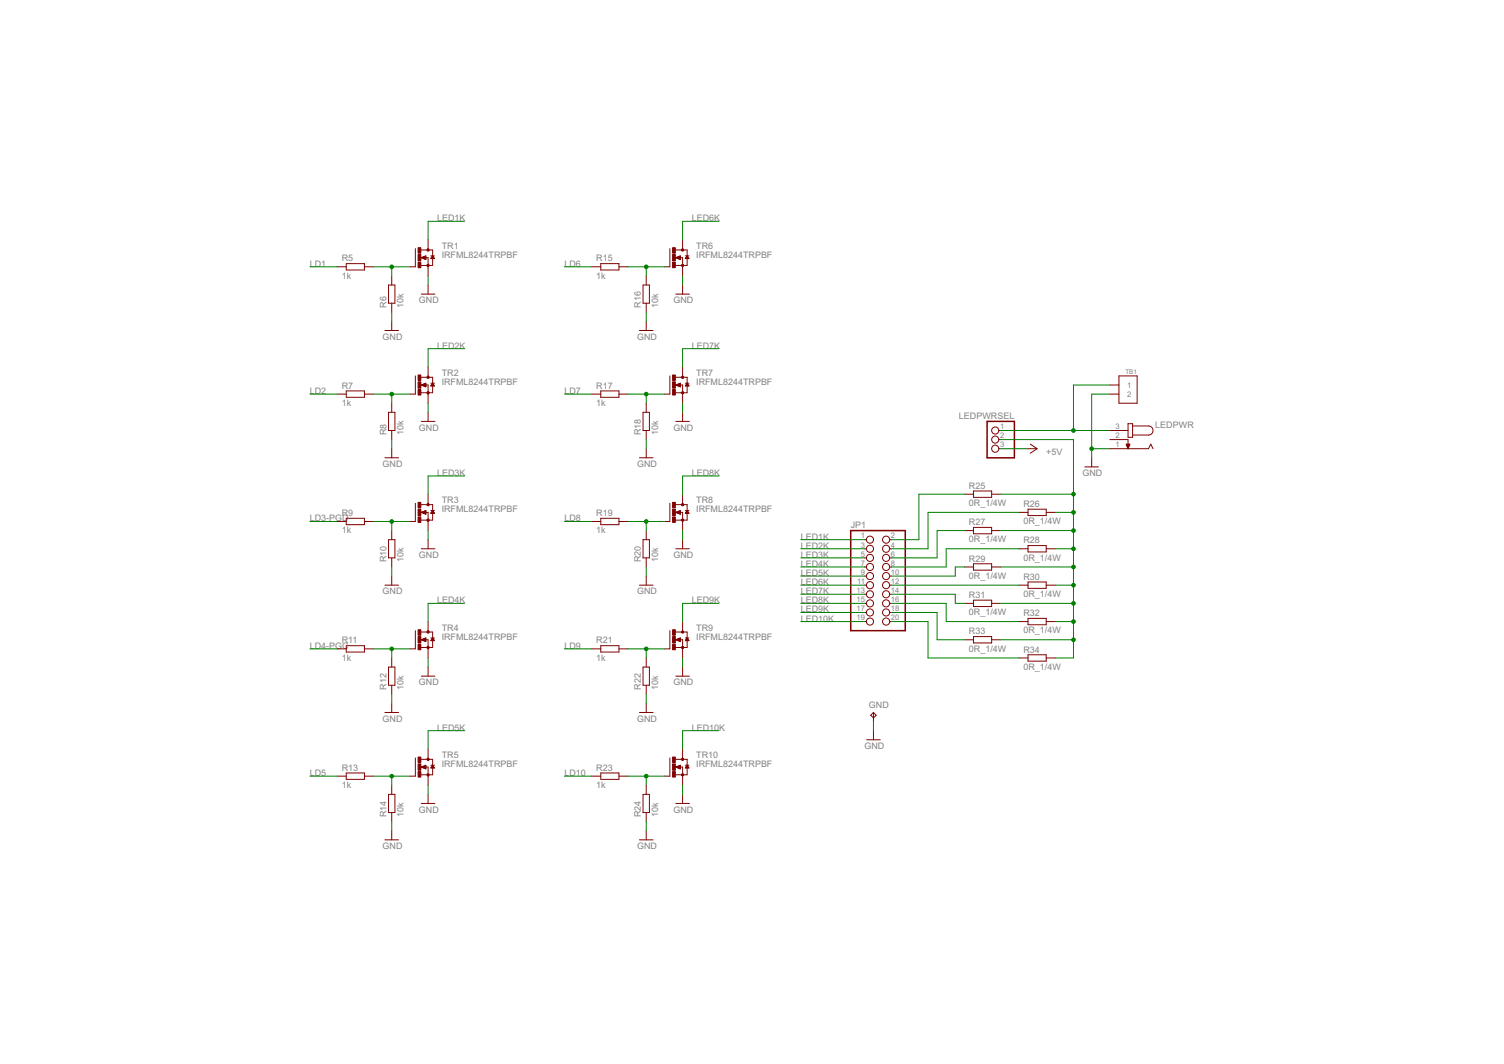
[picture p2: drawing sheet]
<svg xmlns="http://www.w3.org/2000/svg" width="420mm" height="297mm" viewBox="0 0 420 297" stroke-linecap="round" stroke-linejoin="round" font-family="sans-serif">
<g fill="none" stroke="#800000" stroke-width=".28">
<path d="M94.2 74.5h2.5M96.7 73.6h5.1v1.8h-5.1zM101.8 74.5h2.6M108.5 79.6h1.8v5h-1.8zM109.4 77v2.6M116 69.4v5.1h-1.5M117.4 71.9h2.2v5.1M117.6 69.8h3.3v1.6M117.7 71.9l1.3-.5v1.1zM117.8 72h1.2M117.8 71.9h1.2M118.1 72.1h.9"/>
<path d="M118.1 71.8h.9M118.4 72.2h.6M118.4 71.6h.6M118.7 72.4h.3M118.7 71.5h.3M119.6 66.9v2.9M119.6 79.6v2.5M120.4 71.4h1M120.4 72.1h.9M120.5 72h.7M120.6 71.9h.6M120.6 71.8h.5"/>
<path d="M120.7 71.6h.3M120.8 71.5h.1M120.9 72.1v2h-3.3M120.9 71.4l.5 .8h-1zM165.3 74.5h2.5M167.8 73.6h5.1v1.8h-5.1zM172.9 74.5h2.6M179.6 79.6h1.8v5h-1.8zM180.5 77v2.6M187.1 69.4v5.1h-1.5M188.5 71.9h2.2v5.1M188.7 69.8h3.3v1.6"/>
<path d="M188.8 71.9l1.3-.5v1.1zM188.9 72h1.2M188.9 71.9h1.2M189.2 72.1h.9M189.2 71.8h.9M189.5 72.2h.6M189.5 71.6h.6M189.8 71.5h.3M189.8 72.4h.3M190.7 66.9v2.9M190.7 79.6v2.5M191.5 71.4h1"/>
<path d="M191.5 72.1h.9M191.6 72h.7M191.7 71.9h.6M191.7 71.8h.5M191.8 71.6h.3M191.9 71.5h.1M192 72.1v2h-3.3M192 71.4l.5 .8h-1zM107.5 92.3h3.8M109.4 84.6v2.6M109.4 89.7v2.6M117.7 82.1h3.8"/>
<path d="M178.6 92.3h3.8M180.5 84.6v2.6M180.5 89.7v2.6M188.8 82.1h3.8M94.2 110h2.5M96.7 109.1h5.1v1.8h-5.1zM101.8 110h2.6M108.5 115.1h1.8v5.1h-1.8zM109.4 112.6v2.5M116 104.9v5.1h-1.5M117.4 107.5h2.2v5.1M117.6 105.3h3.3v1.7"/>
<path d="M117.7 107.5l1.3-.5v1zM117.7 117.6h3.8M117.9 107.6h1.1M118.1 107.3h.9M118.2 107.7h.8M118.4 107.2h.6M118.5 107.8h.5M118.7 107.1h.3M118.8 107.9h.2M119.6 102.4v2.9M119.6 115.1v2.5M120.4 107h1"/>
<path d="M120.4 107.7h.9M120.5 107.6h.7M120.5 107.5h.7M120.6 107.3h.5M120.7 107.2h.3M120.8 107.1h.1M120.9 107.6v2h-3.3M120.9 107l.5 .7h-1zM165.3 110h2.5M167.8 109.1h5.1v1.8h-5.1zM172.9 110h2.6M179.6 115.1h1.8v5.1h-1.8z"/>
<path d="M180.5 112.6v2.5M187.1 104.9v5.1h-1.5M188.5 107.5h2.2v5.1M188.7 105.3h3.3v1.7M188.8 117.6h3.8M188.8 107.5l1.3-.5v1zM189 107.6h1.1M189.2 107.3h.9M189.3 107.7h.8M189.5 107.2h.6M189.6 107.8h.5M189.8 107.1h.3"/>
<path d="M189.9 107.9h.2M190.7 102.4v2.9M190.7 115.1v2.5M191.5 107h1M191.5 107.7h.9M191.6 107.6h.8M191.6 107.5h.7M191.7 107.3h.5M191.8 107.2h.3M191.9 107.1h.1M192 107.6v2h-3.3M192 107l.5 .7h-1z"/>
<path d="M310 110h2.6M310 107.5h2.6M312.6 104.9h5.1v7.7h-5.1zM315.1 118.3h1.3v3.8h-1.3zM316.4 118.9h4.4a1.27 1.27 0 0 1 1.3 1.3 1.27 1.27 0 0 1-1.3 1.3h-4.4M107.5 127.8h3.8M109.4 120.2v2.5M109.4 125.3v2.5M119.6 138v2.9M178.6 127.8h3.8M180.5 120.2v2.5M180.5 125.3v2.5"/>
<path d="M190.7 138v2.9M269.4 138h2.5M271.9 137.1h5.1v1.8h-5.1zM277 138h2.6M279 120.2h.6M279 122.7h.6M279 125.3h.6M287.2 125.3h2.5M287.8 124l1.9 1.3M289.7 125.3l-1.9 1.2M303.1 130.3h3.8M305 127.8v2.5"/>
<path d="M310 120.2h5.1M310 122.7h5.1v2.6M310 125.3h10.8l.7-1.3 .6 1.3M314.6 124h1l-.5 1.3zM314.7 124.1h.9M314.7 124.2h.8M314.7 124.4h.8M314.8 124.5h.6M314.9 124.6h.5M314.9 124.7h.4M314.9 124.8h.4M315 124.9h.3"/>
<path d="M315 125.1h.2M315.1 125.2h.1M94.2 145.6h2.5M96.7 144.7h5.1v1.8h-5.1zM101.8 145.6h2.6M108.5 150.7h1.8v5h-1.8zM109.4 148.1v2.6M109.4 155.7v2.6M116 140.5v5.1h-1.5M117.4 143h2.2v5.1M117.6 140.9h3.3v1.6M117.7 153.2h3.8"/>
<path d="M118 143.2h1M118 142.9h1M118.3 143.3h.7M118.3 142.8h.7M118.6 143.4h.4M118.6 142.7h.4M118.9 143.5h.1M118.9 142.6h.1M119 142.5v1.1M119 142.5l-1.3 .5 1.3 .6M119.6 150.7v2.5M120.4 142.5h1"/>
<path d="M120.4 143.2h.9M120.5 143h.7M120.6 142.9h.5M120.7 142.8h.3M120.8 142.7h.1M120.9 143.2v2h-3.3M120.9 142.5l.5 .8h-1zM165.3 145.6h2.5M167.8 144.7h5.1v1.8h-5.1zM172.9 145.6h2.6M179.6 150.7h1.8v5h-1.8zM180.5 148.1v2.6"/>
<path d="M180.5 155.7v2.6M187.1 140.5v5.1h-1.5M188.5 143h2.2v5.1M188.7 140.9h3.3v1.6M188.8 153.2h3.8M189.1 143.2h1M189.1 142.9h1M189.4 143.3h.7M189.4 142.8h.7M189.7 142.7h.4M189.7 143.4h.4M190 142.6h.1"/>
<path d="M190 143.5h.1M190.1 142.5v1.1M190.1 142.5l-1.3 .5 1.3 .6M190.7 150.7v2.5M191.5 142.5h1M191.5 143.2h.9M191.6 143h.7M191.7 142.9h.5M191.8 142.8h.3M191.9 142.7h.1M192 143.2v2h-3.3M192 142.5l.5 .8h-1z"/>
<path d="M241.5 150.7h.5M241.5 155.7h.5M241.5 153.2h.5M241.5 158.3h.5M248.5 150.7h.6M248.5 155.7h.6M248.5 153.2h.6M248.5 158.3h.6M269.4 158.3h2.5M269.4 148.1h2.5M271.9 147.2h5.1v1.8h-5.1zM271.9 157.4h5.1v1.8h-5.1z"/>
<path d="M277 158.3h2.6M277 148.1h2.6M284.6 143h2.6M284.6 153.2h2.6M287.2 142.2h5.1v1.7h-5.1zM287.2 152.3h5.1v1.8h-5.1zM292.3 143h2.5M292.3 153.2h2.5M107.5 163.4h3.8M109.4 160.8v2.6M116 176.1v5h-1.5M117.4 178.6h2.2v5.1"/>
<path d="M117.6 176.4h3.3v1.7M117.7 178.6l1.3-.5v1zM117.8 178.6h1.2M117.9 178.5h1.1M118 178.8h1M118.2 178.4h.8M118.4 178.9h.6M118.5 178.3h.5M118.7 179h.3M118.8 178.1h.2M119.6 173.5v2.9M120.4 178.1h1"/>
<path d="M120.4 178.8h.9M120.5 178.6h.7M120.6 178.5h.5M120.6 178.4h.5M120.7 178.3h.3M120.8 178.1h.1M120.9 178.7v2.1h-3.3M120.9 178.1l.5 .8h-1zM178.6 163.4h3.8M180.5 160.8v2.6M187.1 176.1v5h-1.5M188.5 178.6h2.2v5.1"/>
<path d="M188.7 176.4h3.3v1.7M188.8 178.6l1.3-.5v1zM188.8 178.6h1.3M189 178.5h1.1M189.2 178.8h.9M189.3 178.4h.8M189.5 178.9h.6M189.6 178.3h.5M189.8 179h.3M189.9 178.1h.2M190.7 173.5v2.9M191.5 178.1h1"/>
<path d="M191.5 178.8h.9M191.6 178.6h.7M191.7 178.5h.5M191.8 178.4h.4M191.8 178.3h.3M191.9 178.1h.1M192 178.7v2.1h-3.3M192 178.1l.5 .8h-1zM241.5 163.4h.5M241.5 160.8h.5M241.5 165.9h.5M241.5 168.4h.5"/>
<path d="M241.5 171h.5M241.5 173.5h.5M248.5 163.4h.6M248.5 160.8h.6M248.5 165.9h.6M248.5 168.4h.6M248.5 171h.6M248.5 173.5h.6M269.4 178.6h2.5M269.4 168.4h2.5M271.9 167.6h5.1v1.7h-5.1zM271.9 177.7h5.1v1.8h-5.1z"/>
<path d="M277 178.6h2.6M277 168.4h2.6M284.6 163.4h2.6M284.6 173.5h2.6M287.2 162.5h5.1v1.8h-5.1zM287.2 172.6h5.1v1.8h-5.1zM292.3 163.4h2.5M292.3 173.5h2.5M94.2 181.1h2.5M96.7 180.3h5.1v1.7h-5.1zM101.8 181.1h2.6M107.5 198.9h3.8"/>
<path d="M108.5 186.2h1.8v5.1h-1.8zM109.4 183.7v2.5M109.4 191.3v2.5M109.4 196.4v2.5M117.7 188.8h3.8M119.6 186.2v2.6M165.3 181.1h2.5M167.8 180.3h5.1v1.7h-5.1zM172.9 181.1h2.6M178.6 198.9h3.8M179.6 186.2h1.8v5.1h-1.8zM180.5 183.7v2.5"/>
<path d="M180.5 191.3v2.5M180.5 196.4v2.5M188.8 188.8h3.8M190.7 186.2v2.6M243.2 199.7l.8-.8 .8 .8-.8 .7zM244 198.9v2.5M284.6 183.7h2.6M287.2 182.8h5.1v1.8h-5.1zM292.3 183.7h2.5M94.2 216.7h2.5M96.7 215.8h5.1v1.8h-5.1zM101.8 216.7h2.6"/>
<path d="M109.4 219.2v2.6M116 211.6v5.1h-1.5M117.4 214.1h2.2v5.1M117.6 212h3.3v1.6M117.7 214.1l1.3-.5v1.1zM117.8 214.2h1.2M117.8 214.1h1.2M118.1 214.3h.9M118.1 214h.9M118.4 214.4h.6M118.4 213.8h.6M118.7 214.6h.3"/>
<path d="M118.7 213.7h.3M119.6 209.1v2.9M120.4 213.6h1M120.4 214.3h.9M120.5 214.2h.7M120.6 214.1h.6M120.6 214h.5M120.7 213.8h.3M120.8 213.7h.1M120.9 214.3v2h-3.3M120.9 213.6l.5 .8h-1zM165.3 216.7h2.5"/>
<path d="M167.8 215.8h5.1v1.8h-5.1zM172.9 216.7h2.6M180.5 219.2v2.6M187.1 211.6v5.1h-1.5M188.5 214.1h2.2v5.1M188.7 212h3.3v1.6M188.8 214.1l1.3-.5v1.1zM188.9 214.2h1.2M188.9 214.1h1.2M189.2 214.3h.9M189.3 214h.8M189.5 214.4h.6"/>
<path d="M189.5 213.8h.6M189.8 213.7h.3M189.8 214.6h.3M190.7 209.1v2.9M191.5 213.6h1M191.5 214.3h.9M191.6 214.2h.7M191.7 214.1h.6M191.7 214h.5M191.8 213.8h.3M191.9 213.7h.1M192 214.3v2h-3.3"/>
<path d="M192 213.6l.5 .8h-1zM242.1 206.5h3.8M244 204v2.5M107.5 234.5h3.8M108.5 221.8h1.8v5h-1.8zM109.4 226.8v2.6M109.4 231.9v2.6M117.7 224.3h3.8M119.6 221.8v2.5M178.6 234.5h3.8M179.6 221.8h1.8v5h-1.8zM180.5 226.8v2.6"/>
<path d="M180.5 231.9v2.6M188.8 224.3h3.8M190.7 221.8v2.5"/>
<circle cx="278" cy="122.7" r=".99"/>
<circle cx="278" cy="125.3" r=".99"/>
<circle cx="278" cy="120.2" r=".99"/>
<circle cx="243" cy="150.7" r=".99"/>
<circle cx="243" cy="153.2" r=".99"/>
<circle cx="243" cy="158.3" r=".99"/>
<circle cx="243" cy="155.7" r=".99"/>
<circle cx="247.5" cy="153.2" r=".99"/>
<circle cx="247.5" cy="150.7" r=".99"/>
<circle cx="247.5" cy="155.7" r=".99"/>
<circle cx="247.5" cy="158.3" r=".99"/>
<circle cx="243" cy="163.4" r=".99"/>
<circle cx="243" cy="160.8" r=".99"/>
<circle cx="243" cy="168.4" r=".99"/>
<circle cx="243" cy="165.9" r=".99"/>
<circle cx="243" cy="171" r=".99"/>
<circle cx="243" cy="173.5" r=".99"/>
<circle cx="247.5" cy="160.8" r=".99"/>
<circle cx="247.5" cy="165.9" r=".99"/>
<circle cx="247.5" cy="168.4" r=".99"/>
<circle cx="247.5" cy="171" r=".99"/>
<circle cx="247.5" cy="163.4" r=".99"/>
<circle cx="247.5" cy="173.5" r=".99"/>
</g>
<g fill="#800000" stroke="#800000" stroke-width=".28">
<path d="M119.4 105.1h.4v.5h-.4z" fill-rule="evenodd"/>
<path d="M190.5 105.1h.4v.5h-.4z" fill-rule="evenodd"/>
<circle cx="119.6" cy="69.8" r=".33"/>
<circle cx="119.6" cy="74.1" r=".33"/>
<circle cx="119.6" cy="109.7" r=".33"/>
<circle cx="119.6" cy="140.9" r=".33"/>
<circle cx="119.6" cy="145.2" r=".33"/>
<circle cx="119.6" cy="176.4" r=".33"/>
<circle cx="119.6" cy="180.8" r=".33"/>
<circle cx="119.6" cy="212" r=".33"/>
<circle cx="119.6" cy="216.3" r=".33"/>
<circle cx="190.7" cy="69.8" r=".33"/>
<circle cx="190.7" cy="74.1" r=".33"/>
<circle cx="190.7" cy="109.7" r=".33"/>
<circle cx="190.7" cy="140.9" r=".33"/>
<circle cx="190.7" cy="145.2" r=".33"/>
<circle cx="190.7" cy="176.4" r=".33"/>
<circle cx="190.7" cy="180.8" r=".33"/>
<circle cx="190.7" cy="212" r=".33"/>
<circle cx="190.7" cy="216.3" r=".33"/>
</g>
<g fill="#800000" stroke="#800000" stroke-width=".28">
<path d="M116.8 73.2h.8v1.5h-.8z"/>
<path d="M116.8 69.2h.8v1.5h-.8z"/>
<path d="M116.8 71.1h.8v1.7h-.8z"/>
<path d="M116.8 108.8h.8v1.5h-.8z"/>
<path d="M116.8 104.7h.8v1.5h-.8z"/>
<path d="M116.8 106.6h.8v1.8h-.8z"/>
<path d="M116.8 144.3h.8v1.5h-.8z"/>
<path d="M116.8 140.3h.8v1.5h-.8z"/>
<path d="M116.8 142.2h.8v1.7h-.8z"/>
<path d="M116.8 179.9h.8v1.5h-.8z"/>
<path d="M116.8 175.8h.8v1.5h-.8z"/>
<path d="M116.8 177.7h.8v1.8h-.8z"/>
<path d="M116.8 215.4h.8v1.5h-.8z"/>
<path d="M116.8 211.3h.8v1.6h-.8z"/>
<path d="M116.8 213.3h.8v1.7h-.8z"/>
<path d="M187.9 73.2h.8v1.5h-.8z"/>
<path d="M187.9 69.2h.8v1.5h-.8z"/>
<path d="M187.9 71.1h.8v1.7h-.8z"/>
<path d="M187.9 108.8h.8v1.5h-.8z"/>
<path d="M187.9 104.7h.8v1.5h-.8z"/>
<path d="M187.9 106.6h.8v1.8h-.8z"/>
<path d="M187.9 144.3h.8v1.5h-.8z"/>
<path d="M187.9 140.3h.8v1.5h-.8z"/>
<path d="M187.9 142.2h.8v1.7h-.8z"/>
<path d="M187.9 179.9h.8v1.5h-.8z"/>
<path d="M187.9 175.8h.8v1.5h-.8z"/>
<path d="M187.9 177.7h.8v1.8h-.8z"/>
<path d="M187.9 215.4h.8v1.5h-.8z"/>
<path d="M187.9 211.3h.8v1.6h-.8z"/>
<path d="M187.9 213.3h.8v1.7h-.8z"/>
</g>
<path d="M275.8 117.6h7.6v10.2h-7.6zM237.7 148.1h15.2v28h-15.2z" fill="none" stroke="#800000" stroke-width=".42"/>
<g fill="none" stroke="#008000" stroke-width=".28">
<path d="M86.6 74.5h7.6M104.4 74.5h10.1M109.4 74.5v2.5M119.6 77v2.6M129.8 61.8h-10.2v5.1M157.7 74.5h7.6M175.5 74.5h10.1M180.5 74.5v2.5M190.7 77v2.6M200.9 61.8h-10.2v5.1M109.4 87.2v2.5M129.8 97.3h-10.2v5.1"/>
<path d="M180.5 87.2v2.5M200.9 97.3h-10.2v5.1M86.6 110h7.6M104.4 110h10.1M109.4 110v2.6M119.6 112.6v2.5M157.7 110h7.6M175.5 110h10.1M180.5 110v2.6M190.7 112.6v2.5M310 110h-5v17.8M310 107.5h-10.1v12.7"/>
<path d="M109.4 122.7v2.6M129.8 132.9h-10.2v5.1M180.5 122.7v2.6M200.9 132.9h-10.2v5.1M269.4 138h-12.7v12.7h-7.6M279.6 125.3h7.6M279.6 138h20.3M279.6 122.7h20.3v61h-5.1M279.6 120.2h30.4M305 125.3h5M86.6 145.6h7.6M104.4 145.6h10.1"/>
<path d="M109.4 145.6v2.5M109.4 158.3v2.5M119.6 148.1v2.6M157.7 145.6h7.6M175.5 145.6h10.1M180.5 145.6v2.5M180.5 158.3v2.5M190.7 148.1v2.6M223.7 150.7h17.8M223.7 153.2h17.8M223.7 155.7h17.8M223.7 158.3h17.8"/>
<path d="M269.4 148.1h-7.6v7.6h-12.7M269.4 158.3h-2.5v2.5h-17.8M279.6 158.3h20.3M279.6 148.1h20.3M284.6 143h-25.4v10.2h-10.1M284.6 153.2h-20.3v5.1h-15.2M294.8 153.2h5.1M294.8 143h5.1M129.8 168.4h-10.2v5.1M200.9 168.4h-10.2v5.1M223.7 168.4h17.8M223.7 160.8h17.8"/>
<path d="M223.7 163.4h17.8M223.7 165.9h17.8M223.7 171h17.8M223.7 173.5h17.8M249.1 168.4h15.2v5.1h20.3M249.1 165.9h17.8v2.5h2.5M249.1 163.4h35.5M249.1 171h12.7v7.6h7.6M249.1 173.5h10.1v10.2h25.4M279.6 168.4h20.3M279.6 178.6h20.3M294.8 163.4h5.1"/>
<path d="M294.8 173.5h5.1M86.6 181.1h7.6M104.4 181.1h10.1M109.4 181.1v2.6M109.4 193.8v2.6M119.6 183.7v2.5M157.7 181.1h7.6M175.5 181.1h10.1M180.5 181.1v2.6M180.5 193.8v2.6M190.7 183.7v2.5M86.6 216.7h7.6"/>
<path d="M104.4 216.7h10.1M109.4 216.7v2.5M119.6 219.2v2.6M129.8 204h-10.2v5.1M157.7 216.7h7.6M175.5 216.7h10.1M180.5 216.7v2.5M190.7 219.2v2.6M200.9 204h-10.2v5.1M244 201.4v2.6M109.4 229.4v2.5M180.5 229.4v2.5"/>
</g>
<g fill="#008000" stroke="#008000" stroke-width=".28">
<circle cx="305" cy="125.3" r=".51"/>
<circle cx="109.4" cy="74.5" r=".51"/>
<circle cx="109.4" cy="110" r=".51"/>
<circle cx="109.4" cy="145.6" r=".51"/>
<circle cx="109.4" cy="181.1" r=".51"/>
<circle cx="109.4" cy="216.7" r=".51"/>
<circle cx="180.5" cy="74.5" r=".51"/>
<circle cx="180.5" cy="110" r=".51"/>
<circle cx="180.5" cy="145.6" r=".51"/>
<circle cx="180.5" cy="181.1" r=".51"/>
<circle cx="180.5" cy="216.7" r=".51"/>
<circle cx="299.9" cy="178.6" r=".51"/>
<circle cx="299.9" cy="173.5" r=".51"/>
<circle cx="299.9" cy="168.4" r=".51"/>
<circle cx="299.9" cy="163.4" r=".51"/>
<circle cx="299.9" cy="158.3" r=".51"/>
<circle cx="299.9" cy="153.2" r=".51"/>
<circle cx="299.9" cy="148.1" r=".51"/>
<circle cx="299.9" cy="143" r=".51"/>
<circle cx="299.9" cy="138" r=".51"/>
<circle cx="299.9" cy="120.2" r=".51"/>
</g>
<g font-size="2.8" fill="#808080">
<text x="122.1" y="61.8">LED1K</text>
<text x="193.2" y="61.8">LED6K</text>
<text x="123.4" y="71.9">IRFML8244TRPBF</text>
<text x="123.4" y="69.4">TR1</text>
<text x="194.5" y="71.9">IRFML8244TRPBF</text>
<text x="194.5" y="69.4">TR6</text>
<text x="86.6" y="74.5">LD1</text>
<text x="95.5" y="77.8">1k</text>
<text x="95.5" y="73">R5</text>
<text x="157.7" y="74.5">LD6</text>
<text x="166.6" y="77.8">1k</text>
<text x="166.6" y="73">R15</text>
<text x="107.9" y="85.9" transform="rotate(-90 107.9 85.9)">R6</text>
<text x="112.7" y="85.9" transform="rotate(-90 112.7 85.9)">10k</text>
<text x="117" y="84.6">GND</text>
<text x="179" y="85.9" transform="rotate(-90 179 85.9)">R16</text>
<text x="183.8" y="85.9" transform="rotate(-90 183.8 85.9)">10k</text>
<text x="188.1" y="84.6">GND</text>
<text x="106.9" y="94.8">GND</text>
<text x="178" y="94.8">GND</text>
<text x="122.1" y="97.3">LED2K</text>
<text x="193.2" y="97.3">LED7K</text>
<text x="123.4" y="107.5">IRFML8244TRPBF</text>
<text x="123.4" y="105">TR2</text>
<text x="194.5" y="107.5">IRFML8244TRPBF</text>
<text x="194.5" y="105">TR7</text>
<text x="86.6" y="110">LD2</text>
<text x="95.5" y="113.3">1k</text>
<text x="95.5" y="108.5">R7</text>
<text x="157.7" y="110">LD7</text>
<text x="166.6" y="113.3">1k</text>
<text x="166.6" y="108.5">R17</text>
<text x="267.9" y="117">LEDPWRSEL</text>
<text x="322.7" y="119.4">LEDPWR</text>
<text x="107.9" y="121.5" transform="rotate(-90 107.9 121.5)">R8</text>
<text x="112.7" y="121.5" transform="rotate(-90 112.7 121.5)">10k</text>
<text x="117" y="120.2">GND</text>
<text x="179" y="121.5" transform="rotate(-90 179 121.5)">R18</text>
<text x="183.8" y="121.5" transform="rotate(-90 183.8 121.5)">10k</text>
<text x="188.1" y="120.2">GND</text>
<text x="106.9" y="130.3">GND</text>
<text x="178" y="130.3">GND</text>
<text x="292.3" y="127">+5V</text>
<text x="122.1" y="132.9">LED3K</text>
<text x="193.2" y="132.9">LED8K</text>
<text x="270.7" y="136.5">R25</text>
<text x="302.4" y="132.9">GND</text>
<text x="123.4" y="143">IRFML8244TRPBF</text>
<text x="123.4" y="140.5">TR3</text>
<text x="194.5" y="143">IRFML8244TRPBF</text>
<text x="194.5" y="140.5">TR8</text>
<text x="270.7" y="141.3">0R_1/4W</text>
<text x="285.9" y="141.5">R26</text>
<text x="86.6" y="145.6">LD3-PGD</text>
<text x="95.5" y="148.9">1k</text>
<text x="95.5" y="144.1">R9</text>
<text x="157.7" y="145.6">LD8</text>
<text x="166.6" y="148.9">1k</text>
<text x="166.6" y="144.1">R19</text>
<text x="237.7" y="147.5">JP1</text>
<text x="270.7" y="146.6">R27</text>
<text x="285.9" y="146.3">0R_1/4W</text>
<text x="117" y="155.7">GND</text>
<text x="188.1" y="155.7">GND</text>
<text x="223.7" y="150.7">LED1K</text>
<text x="223.7" y="153.2">LED2K</text>
<text x="223.7" y="155.7">LED3K</text>
<text x="270.7" y="151.4">0R_1/4W</text>
<text x="285.9" y="151.7">R28</text>
<text x="107.9" y="157" transform="rotate(-90 107.9 157)">R10</text>
<text x="112.7" y="157" transform="rotate(-90 112.7 157)">10k</text>
<text x="179" y="157" transform="rotate(-90 179 157)">R20</text>
<text x="183.8" y="157" transform="rotate(-90 183.8 157)">10k</text>
<text x="223.7" y="158.3">LED4K</text>
<text x="223.7" y="160.8">LED5K</text>
<text x="270.7" y="161.6">0R_1/4W</text>
<text x="270.7" y="156.8">R29</text>
<text x="285.9" y="156.5">0R_1/4W</text>
<text x="285.9" y="161.9">R30</text>
<text x="106.9" y="165.9">GND</text>
<text x="178" y="165.9">GND</text>
<text x="223.7" y="163.4">LED6K</text>
<text x="223.7" y="165.9">LED7K</text>
<text x="270.7" y="166.9">R31</text>
<text x="285.9" y="166.7">0R_1/4W</text>
<text x="122.1" y="168.4">LED4K</text>
<text x="193.2" y="168.4">LED9K</text>
<text x="223.7" y="168.4">LED8K</text>
<text x="223.7" y="171">LED9K</text>
<text x="223.7" y="173.5">LED10K</text>
<text x="270.7" y="171.7">0R_1/4W</text>
<text x="285.9" y="172">R32</text>
<text x="95.5" y="179.6">R11</text>
<text x="123.4" y="178.6">IRFML8244TRPBF</text>
<text x="123.4" y="176.1">TR4</text>
<text x="166.6" y="179.6">R21</text>
<text x="194.5" y="178.6">IRFML8244TRPBF</text>
<text x="194.5" y="176.1">TR9</text>
<text x="270.7" y="177.1">R33</text>
<text x="285.9" y="176.8">0R_1/4W</text>
<text x="86.6" y="181.1">LD4-PGC</text>
<text x="95.5" y="184.4">1k</text>
<text x="157.7" y="181.1">LD9</text>
<text x="166.6" y="184.4">1k</text>
<text x="270.7" y="181.9">0R_1/4W</text>
<text x="285.9" y="182.2">R34</text>
<text x="117" y="191.3">GND</text>
<text x="188.1" y="191.3">GND</text>
<text x="285.9" y="187">0R_1/4W</text>
<text x="107.9" y="192.6" transform="rotate(-90 107.9 192.6)">R12</text>
<text x="112.7" y="192.6" transform="rotate(-90 112.7 192.6)">10k</text>
<text x="179" y="192.6" transform="rotate(-90 179 192.6)">R22</text>
<text x="183.8" y="192.6" transform="rotate(-90 183.8 192.6)">10k</text>
<text x="242.7" y="197.6">GND</text>
<text x="106.9" y="201.5">GND</text>
<text x="122.1" y="204">LED5K</text>
<text x="178" y="201.5">GND</text>
<text x="193.2" y="204">LED10K</text>
<text x="241.5" y="209.1">GND</text>
<text x="95.5" y="215.2">R13</text>
<text x="123.4" y="214.1">IRFML8244TRPBF</text>
<text x="123.4" y="211.6">TR5</text>
<text x="166.6" y="215.2">R23</text>
<text x="194.5" y="214.1">IRFML8244TRPBF</text>
<text x="194.5" y="211.6">TR10</text>
<text x="86.6" y="216.7">LD5</text>
<text x="95.5" y="220">1k</text>
<text x="157.7" y="216.7">LD10</text>
<text x="166.6" y="220">1k</text>
<text x="117" y="226.8">GND</text>
<text x="188.1" y="226.8">GND</text>
<text x="107.9" y="228.1" transform="rotate(-90 107.9 228.1)">R14</text>
<text x="112.7" y="228.1" transform="rotate(-90 112.7 228.1)">10k</text>
<text x="179" y="228.1" transform="rotate(-90 179 228.1)">R24</text>
<text x="183.8" y="228.1" transform="rotate(-90 183.8 228.1)">10k</text>
<text x="106.9" y="237">GND</text>
<text x="178" y="237">GND</text>
</g>
<g font-size="2.4" fill="#808080">
<text x="314.9" y="108.3">1</text>
<text x="314.9" y="110.8">2</text>
<text x="279.4" y="119.8">1</text>
<text x="311.6" y="119.8">3</text>
<text x="279.4" y="122.4">2</text>
<text x="279.4" y="124.9">3</text>
<text x="311.6" y="122.4">2</text>
<text x="311.6" y="124.9">1</text>
<text x="240.5" y="150.3">1</text>
<text x="240.5" y="152.8">3</text>
<text x="240.5" y="155.4">5</text>
<text x="248.9" y="150.3">2</text>
<text x="248.9" y="152.8">4</text>
<text x="248.9" y="155.4">6</text>
<text x="240.5" y="157.9">7</text>
<text x="240.5" y="160.5">9</text>
<text x="248.9" y="157.9">8</text>
<text x="248.9" y="160.5">10</text>
<text x="239.3" y="165.5">13</text>
<text x="239.5" y="163">11</text>
<text x="248.9" y="163">12</text>
<text x="248.9" y="165.5">14</text>
<text x="239.3" y="168.1">15</text>
<text x="239.3" y="170.6">17</text>
<text x="239.3" y="173.2">19</text>
<text x="248.9" y="168.1">16</text>
<text x="248.9" y="170.6">18</text>
<text x="248.9" y="173.2">20</text>
</g>
<text font-size="2" fill="#808080" x="314.4" y="104.3">TB1</text>
</svg>
